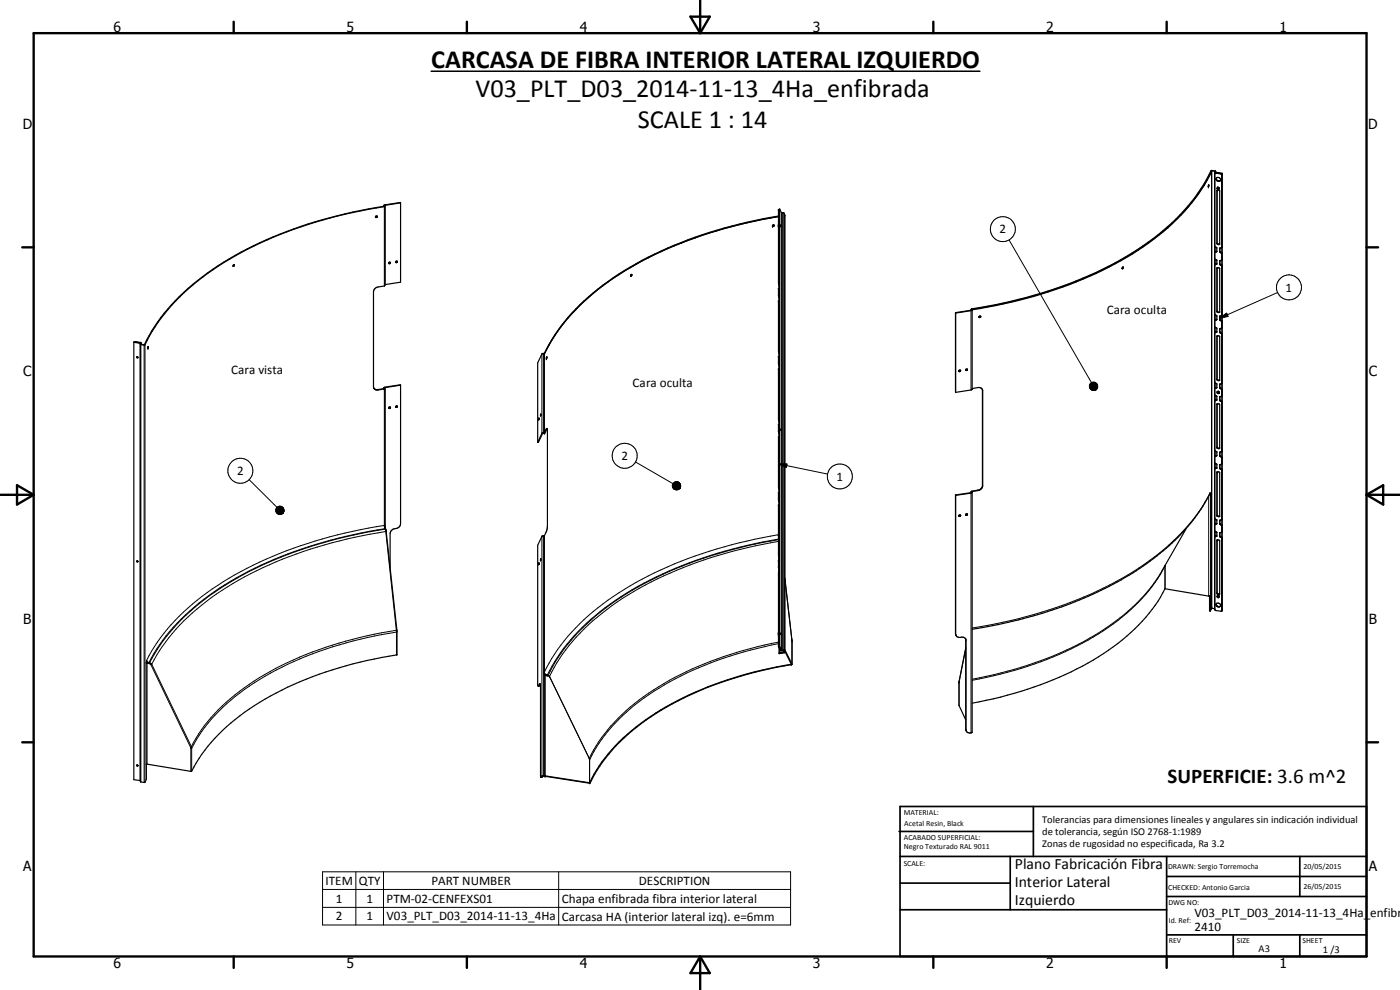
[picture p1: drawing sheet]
<svg xmlns="http://www.w3.org/2000/svg" width="420mm" height="297mm" viewBox="0 0 420 297" stroke-linecap="round" stroke-linejoin="round" font-family="sans-serif">
<g fill="none" stroke="#000" stroke-width=".35">
<path d="M362.7 55.5v.5zM362.7 55.5h.1M363.6 51.2a57.6 57.6 0 0 1-20.5 22.7 125.3 125.3 0 0 1-51.4 18.9v24l-4.9 .9M363.6 51.2l1 .2-.1 .2M363.6 51.2v131.3M363.6 51.4a59.6 59.6 0 0 1-22.1 23.7 127.5 127.5 0 0 1-49.8 17.9M364.5 51.6l.2 .2M364.5 51.6l.1 131.3M364.6 52.1l1.8 .1 .3 .3v21.7l-.7 .3M364.6 52.1v21.9l.6 .4v1.1l-.6 .2M364.7 51.8l1.7 .3 .3 .2M364.7 51.9l-.1 .2"/>
<path d="M364.8 51.3l-1.2-.2a61.4 61.4 0 0 1-23.9 24.8 132.1 132.1 0 0 1-48.2 16.9v.3M364.8 51.6v.1M364.8 51.3v.1M364.8 51.7l2 .3M364.8 51.4v.2M364.8 51.4v.3M364.8 51.8l-.1 .1M364.9 51.8l1.9 .2M365 53.5a.74 .74 0 0 0 .5 .7 .74 .74 0 0 0 .8-.1M365.3 57.1l-.1 16 .2 .2h.6M365.3 57.1l.7 .1v16.1M365.3 57.1v15.9l.7 .3"/>
<path d="M365.4 56.3l-.1 .1M365.4 56.3h.3M365.4 56.3l-.2 .2 .2 .3 .3 .1 .2-.3M365.5 56.5l.2 .2zM365.5 56.1l-.1 .2M365.5 56.1l.3 .2M365.7 56.3l.2 .3M365.8 56.3l.1 .3M365.8 56.3h-.1M366.8 52l-.1 131.3M70 79.9h.1M70 79.8h.1"/>
<path d="M70.1 79.4l-.1 .5M70.1 79.4l.2 .3-.3 .2M70.2 79.6l-.1 .1M70.2 79.4l-.2 .4M112.7 65.2h.1M112.7 65.1v.1M113.2 65.1l-.5 .1M113.2 64.9h-.5v.3M113.2 64.9v.1M113.2 64.9l-.5 .3M113.2 65v.1M115.2 61.8l.1 .1"/>
<path d="M115.3 61.9a129 129 0 0 0-49.9 17.8 60.1 60.1 0 0 0-22.1 23.7l-.9-.1M115.5 61.9a138.2 138.2 0 0 0-44.8 14.8 66.5 66.5 0 0 0-25 22.7l-2.2 4.1-1.4-.2M116.7 78.7l.5 .2-.5 .2zM117.1 78.7l-.1 .3h-.3M119.2 78.5l-.5 .1M119.2 78.4v.1M119.2 78.4h-.3l-.2 .2M119.2 78.4a.29 .29 0 0 1-.2 .4 .29 .29 0 0 1-.3-.2M120.2 60.9l-4.8 .8 .1 24-2.6 .6-.6 .5-.2 .7 .1 29M120.2 60.9v23.8l-4.7 .7M120.2 60.9l-4.7 .6-.3 .1v.3M231.9 67.6l.3-.1 .2 .2-.5 .2z"/>
<path d="M232.3 67.6l-.5 .3M233.6 67.6h.1M233.6 67.6v.3M233.6 64.8a125 125 0 0 0-49.5 18.5 58.9 58.9 0 0 0-20.1 21.4l-.6 1.6M233.6 65a131.1 131.1 0 0 0-46.2 16.3 76.8 76.8 0 0 0-12.2 9.2M233.6 67.4v.2M233.8 62.9h-.2v22.1l.2 1.5M234 62.7l-.2 .1v131.2M234 62.7l.5 1.1 .7 .1 .3 .6v131.3M234 62.7v131.2M234.3 67.6v.3zM234.3 67.8v.1"/>
<path d="M364.6 75.7v2l.6 .4v1.1l-.6 .2M364.6 79.4v15l.6 .4v1.1l-.6 .2M365.2 79.1l-.6 .3M365.2 75.4l-.6 .3M366 73.2v.1M366.1 79.1l.6 .6M366.1 78.2l-.1 1.2 .7 .4v14.8l-.7 .3M366.1 75.4l.6 .5M366.1 74.5l-.1 1.1 .7 .5-.1 1.9M366.6 78l-.6 .2M366.7 74.2l-.1 .1M366.7 77.9l-.1 .1"/>
<path d="M175.2 90.5a54.2 54.2 0 0 0-11.2 14.4M175.2 90.5l-2.4 2.5M189.3 82.8h.1M189.5 82.5h.1M189.5 82.5l-.1 .3M189.6 82.4v.1M189.6 82.4l-.3 .4M189.6 82.4l-.2-.1-.1 .5M233.7 85.2h.1M233.7 88.9h.1M233.8 86.5h-.2l.2 3.7M233.8 90.2l-.2 .1v15.1l.2 1.5"/>
<path d="M286.8 93.8v23.9M286.8 93.8v.1M286.8 93.9v23.8M291.5 92.8v.3M291.5 93.1l-4.7 .7M291.7 93.1l-4.9 .8M293.8 95.1v.1M293.9 94.9l.3-.1 .1 .3-.3 .2zM294.3 94.9l-.5 .3M337 80.1l-.2 .5M337 80.1l.1 .4-.3 .1M364.6 96.1v2l.6 .4v1.1l-.6 .2"/>
<path d="M364.6 99.8v15l.6 .4v1.1M365.2 99.6l-.6 .2M365.2 95.8l-.6 .3M365.2 80.4l.3-.1 .5 .3v13.2h-.5l-.3-.3zM365.3 80.4v13.1M365.3 93.5h.1M365.3 93.5l.7 .1M366.1 94.9l-.1 1.1 .7 .5-.1 2M366.1 98.6l-.1 1.1 .7 .5v14.9M366.1 95.8l.6 .6M366.1 99.6l.6 .5M366.4 99.8h.1"/>
<path d="M366.6 98.5l-.6 .1M366.7 94.6l-.1 .1M366.7 98.3l-.1 .1M40.2 102.7l2.2 .3M40.2 102.7v131.2l1.9 .3M40.2 102.7l1.9 .3M40.4 102.5l1.8 .2 .2 .3M40.4 102.5l-.1 .1M40.5 102.6l1.5 .3M41.1 107.1l.3 .1M41.2 107.1h.1M41.2 107.1l.2 .1"/>
<path d="M41.3 107.2l-.2-.1v.3l.3-.2M42.1 103h.1M42.1 103l.1 131.6 1.2 .2 .5-1v-4.5M42.4 103v.3M42.4 103.2v.1M44.4 104.5h.1M44.5 104l-.1 .5M44.5 104h.1M112.2 116.4l.1 .1M112.2 116.5l.7 .5 2.6-.4M112.3 116.5l.5 .4 2.5-.3M115.2 116.5l.1 .1"/>
<path d="M115.4 116.4l.2 41.9M115.5 116.3l-.1 .1M120.2 115.6v41.6a1.8 1.8 0 0 1-2 1.5l-.7 .4-.4 .9v10.3M120.2 115.6l-4.7 .6-.3 .4M120.2 115.6l-4.7 .7M164 107.6h.1M164 107.1v.5zM233.7 105.6h.1M233.7 109.3h.1M233.8 110.7h-.2v15.1l.2 1.5M233.8 106.9h-.2l.2 3.8M287.8 111.2l.4-.2 .1 .3-.4 .2z"/>
<path d="M288.2 111.1l-.1 .3-.4-.1M289.9 110.8l.4-.1 .1 .3-.5 .2zM290.3 110.8l-.2 .2h-.3M291.7 116.6l2.4-.3 .6 .3 .2 .6v28.6l-.2 .7-.6 .5-2.4 .5v72.3a1.26 1.26 0 0 1-1.8-.9l-.1-27.2M294.8 116.8v29.1l-.8 1-2.5 .6M364.6 116.5v2l.6 .4v1.1l-.6 .2v15.1l.6 .3v1.1l-.5 .1M365.2 116.4l-.6 .1M365.2 120l-.6 .3M365.2 116.2l-.6 .3M365.2 116.3v.1M365.2 100.8l.8 .2v13.1l-.1 .1-.7-.3zM365.2 117.6v.3l.7 .1"/>
<path d="M365.3 100.8v13l.7 .2M365.5 117.7v.2l.2-.1M365.5 117.7l.2 .1M365.5 117.4h.1M365.5 117.4l-.3 .2M365.6 117.5l.3 .1M365.6 117.5l-.4 .1M365.6 117.4l.3 .2M365.6 117.4v.1M365.9 117.6v.4M365.9 117.9v.1M366.1 115.3l-.1 1.2 .7 .4-.1 2"/>
<path d="M366.1 119l-.1 1.2 .7 .4-.1 15M366.1 119.9l.6 .6M366.1 116.2l.6 .6M366.4 116.5h.1M366.6 118.9l-.6 .1M366.6 115.1l-.6 .2M366.7 115.1h-.1M366.7 115l-.1 .1M366.7 118.7l-.1 .2M117.1 122.1l-.4 .1v.3M117.1 122.1a.27 .27 0 0 1 0 .4 .27 .27 0 0 1-.4 0M117.1 122.2l-.4 .2"/>
<path d="M119.2 121.8v.2l-.5 .1M119.2 121.9l-.3-.1-.2 .2M119.2 121.9a.29 .29 0 0 1-.2 .3 .29 .29 0 0 1-.3-.2M161.7 125.5l-.1 .5zM161.7 125.4v.1M162.3 124.2l-.1 .6zM163.4 129.9v-23.8l-.5-.1-1.5 2.9v23.8M163.4 129.9l-.7 .1-1.3 2.7M164.2 128.7l-.6 1.2-.8 .1-1.2 2.7h-.2M164.2 128.7l.1 29.3-.2 1.1-.7 1.7M164.2 128.7l-.2-.1-.6 1.3M233.7 129.7v.1"/>
<path d="M233.8 127.3h-.2l.2 3.8M233.8 131.1h-.2v15.1l.2 1.5M234.3 129v-.2v.3M234.3 129v.1M364.6 136.9v2l.6 .4v1.2l-.6 .1M364.6 136.8v.1M365.2 136.7l-.6 .2M365.3 121.2l.7 .2v13.1l-.1 .1-.6-.1-.1-.2zM365.3 121.2v13.1l.7 .1M366.1 135.7l-.1 1.1 .7 .5-.1 2M366.1 136.7l.6 .5M366.6 135.6l-.6 .2"/>
<path d="M366.7 139.1l-.6 .3-.1 1.2 .7 .5-.1 14.9M366.7 135.4l-.1 .2M115.6 158.4l.3 .9 3.3 30v7.1a120.8 120.8 0 0 0-39.7 13.4 55.6 55.6 0 0 0-22.1 21.7l-13.5-2.2M115.6 158.2l-.1 .4M233.8 147.7h-.2l.2 3.8M233.8 151.5h-.2v15.1l.2 1.5M286.8 148.5v41.7a1.22 1.22 0 0 0 1.7 1h.6l.7 .5M286.8 148.5v.1M286.8 148.6v41.7M288.2 154.6h.1M288.2 154.6l-.5 .2M288.3 154.6l-.2-.1-.4 .3"/>
<path d="M288.3 154.6l-.2 .3-.4-.1M289.9 154.2h.4l.1 .3-.5 .1zM290.3 154.2l-.1 .2-.4 .1M291.5 147.5v.3M291.5 147.8l-4.7 .7M291.7 147.8l-4.9 .8M356 158.6l-7.2 12.6M363.1 148.2a58.7 58.7 0 0 1-18.9 20.9 121.7 121.7 0 0 1-47.8 18.9l-4.7 .8M364.6 140.6v15l.6 .4M364.6 157.4v2l.6 .4v1.1l-.6 .2M365.2 156h.1M365.2 156v1.1l-.6 .3"/>
<path d="M365.2 157.1l-.6 .3M365.2 140.4l-.6 .2M365.2 141.6l.8 .2v13.1l-.1 .1-.7-.3zM365.3 141.6v13.1l.7 .2M366.1 159.8l-.1 1.2 .7 .5-.1 21.9-2-.4v-21.9M366.1 140.4l.6 .5M366.1 157.1l.6 .5M366.6 156l-.6 .1v1.2l.7 .4v1.9l-.7 .3M366.7 155.8l-.1 .2M366.7 159.6l-.1 .1M41.1 168.3l.3 .1M41.1 168.3l.1 .3 .2-.2"/>
<path d="M41.1 168.3h.1M41.2 168.3l.1 .1M41.2 168.3l.2 .1M161.7 169v.5zM162.3 167.7l-.1 .6zM163.4 160.8l-.7 .1-1.3 2.7 .1 42.2 .5-.7 .1 .2M163.4 160.8v71.9M233.7 166.8v1.3M233.7 170.6v1.3M233.8 171.9h-.2v22.1l.5 1.1h.2M233.8 168.1l-.2 .1 .2 3.7M235.5 173.4l2.2 18.8v7.1"/>
<path d="M349.6 176.7h.1M349.6 176.7a53.1 53.1 0 0 1-19.9 20.4 109.8 109.8 0 0 1-38 13.9M349.7 176.7l13.5 2.1M363 178.9v4.4h.2M363.2 178.8v4.5M363.3 178.7l-.1 .1M363.3 178.7v4.3l.3-.7M365.2 160.8l-.6 .3M365.2 179l.5 .4 .2-.3M365.3 162l.7 .2v16l-.1 .2-.7-.3zM365.3 162.1v15.9l.7 .2M365.4 178.7h.4"/>
<path d="M365.4 178.7l-.2 .3M365.4 178.7l.4 .1M365.5 179l.2 .1zM365.8 178.8l.1 .3M365.8 178.7l.1 .4M365.8 178.7v.1M366.1 160.8l.6 .5M233.6 190.1h.1M233.6 190.1v.4M233.6 189.9v.2M233.8 194.4v1.6M233.8 194l.5 1.1"/>
<path d="M233.9 194.1l.4 .9M234 193.9l.5 1.1 .7 .1 .3 .6M234 193.9l-.2 .1M234 194.8v1l1.2-.2M234.3 190v.3zM234.3 195.1l.8 .1 .2 .5-1.5 .3M235.5 195.8l-1.7 .2M235.5 194.9l2.2 4.4M235.5 195.4l2 3.9a104.1 104.1 0 0 0-45.2 17.7 47.5 47.5 0 0 0-15.4 17.9l-13.3-2.1M235.5 195.8h.1M237.7 199.3a114.8 114.8 0 0 0-40.8 14.7 52.3 52.3 0 0 0-19.9 21l-13.9-2.2-.4 .4M286.8 190.4l.1 .3"/>
<path d="M289.8 191.7v27.1l.2 .5M289.8 194.4l-2 10.2v7.1l2 4.3M363.6 182.5l.9 .1M363.6 182.5l-.4 .8M365 181.2a.78 .78 0 0 0 1 .8M366.3 181.8a.65 .65 0 0 0-.6-.8 .65 .65 0 0 0-.7 .8l.5 .3 .6-.1M366.3 181.8l-.3 .2M366.3 181.8l-.2 .2M366.7 183.2v.1M366.8 183.2l-.1 .1M162.1 205.3l.2 27.9M162.1 205.3l-.2 .4-.4 .2"/>
<path d="M164.2 202.6l-.6-.1v30.3M41.1 229.6l.3 .1M41.2 229.5l.1 .1M41.2 229.5l-.1 .2h.3M41.3 229.6l.1 .1M43.9 229.3v.1M162.3 233.2h.1M162.4 233.2h.2M162.6 233.2h.1M163.4 232.7a.63 .63 0 0 0-.9 .5h-.1M163.4 232.7l.2 .1"/>
<circle cx="365.7" cy="53.9" r=".67"/>
</g>
<g fill="#000">
<circle cx="362.7" cy="56" r=".18"/>
<circle cx="365.3" cy="57.1" r=".18"/>
<circle cx="365.5" cy="56.2" r=".18"/>
<circle cx="113.2" cy="64.9" r=".18"/>
<circle cx="231.8" cy="67.9" r=".18"/>
<circle cx="233.6" cy="67.4" r=".18"/>
<circle cx="233.6" cy="62.9" r=".18"/>
<circle cx="233.6" cy="67.9" r=".18"/>
<circle cx="234.3" cy="67.9" r=".18"/>
<circle cx="235.5" cy="64.5" r=".18"/>
<circle cx="366.1" cy="74.5" r=".18"/>
<circle cx="366.1" cy="78.2" r=".18"/>
<circle cx="233.6" cy="90.3" r=".18"/>
<circle cx="233.6" cy="86.5" r=".18"/>
<circle cx="365.3" cy="80.4" r=".18"/>
<circle cx="366.1" cy="94.9" r=".18"/>
<circle cx="366.1" cy="98.6" r=".18"/>
<circle cx="44.4" cy="104.5" r=".18"/>
<circle cx="115.3" cy="116.6" r=".18"/>
<circle cx="163.4" cy="106.3" r=".18"/>
<circle cx="164" cy="107.6" r=".18"/>
<circle cx="164.1" cy="107.1" r=".18"/>
<circle cx="233.6" cy="110.7" r=".18"/>
<circle cx="233.6" cy="106.9" r=".18"/>
<circle cx="365.9" cy="117.8" r=".18"/>
<circle cx="163.4" cy="129.9" r=".18"/>
<circle cx="366.1" cy="139.4" r=".18"/>
<circle cx="366.1" cy="135.7" r=".18"/>
<circle cx="233.6" cy="151.5" r=".18"/>
<circle cx="233.7" cy="146.4" r=".18"/>
<circle cx="233.7" cy="150.2" r=".18"/>
<circle cx="291.7" cy="147.5" r=".18"/>
<circle cx="365.3" cy="141.6" r=".18"/>
<circle cx="366.1" cy="156.1" r=".18"/>
<circle cx="161.7" cy="168.9" r=".18"/>
<circle cx="163.4" cy="160.8" r=".18"/>
<circle cx="233.6" cy="168.2" r=".18"/>
<circle cx="363.3" cy="178.7" r=".18"/>
<circle cx="365.3" cy="162.1" r=".18"/>
<circle cx="365.4" cy="178.7" r=".18"/>
<circle cx="233.6" cy="190.5" r=".18"/>
<circle cx="237.5" cy="199.3" r=".18"/>
<circle cx="363.6" cy="182.3" r=".18"/>
<circle cx="164.2" cy="202.6" r=".18"/>
<circle cx="163.4" cy="232.7" r=".18"/>
<circle cx="163.6" cy="232.8" r=".18"/>
<circle cx="176.9" cy="234.9" r=".18"/>
</g>
<g fill="none" stroke="#000" stroke-width=".3">
<path d="M363.6 51.4v130.9M364.8 51.4v.3M364.9 51.8h.1M364.9 51.8v.1M365.3 57.1l-.1 .1M366.4 52.1v.1M366.7 52.3v.2M115.2 61.8v.1M115.3 62v23.8M115.6 61.6v23.8M233.8 63h-.2M234.5 63.8v131.2"/>
<path d="M234.8 63.9v131.2M235 63.9v131.2M235.3 63.9v131.3M235.5 64.5v131.2M302.8 72l24.8 42.8M364.9 74.2v1.2M364.9 77.9v1.3M364.9 75.4v.2M364.9 79.2v.1M365 75.5l-.1 .1M365 79.2l-.1 .1M365.3 72.9l-.1 .2"/>
<path d="M365.5 73.2v.1M365.8 73.3v.1M366.1 74.5l-.1 .1M366.1 75.4l-.1 .1M366.1 78.2l-.1 .1M366.1 79.1l-.1 .1M366.4 75.7l-.1 .1M366.4 79.4l-.1 .1M366.4 75.7v.1M366.4 79.4v.1M366.7 74.1v.1M366.7 75.9v.2"/>
<path d="M366.7 77.9v.1M366.7 79.7v.1M233.6 84.8h.2M233.7 85.2h.1M233.7 88.9h.1M233.8 85.6h.1M233.8 89.3h.1M233.8 85.1l-.1 .1M233.8 86.6l-.2 .1M233.8 88.5h-.2M233.8 90.3l-.2 .1M291.4 93.2v23.8"/>
<path d="M291.5 92.8v.3M291.5 93h.1M364.9 94.6v1.3M364.9 98.3v1.3M364.9 95.9v.1M364.9 99.6v.1M365 95.9l-.1 .1M365 99.6l-.1 .1M365.3 80.4l-.1 .1M365.3 93.3l-.1 .2M365.5 93.6v.2M365.8 93.7v.1"/>
<path d="M366 95.5l2.1-1.5 .4 .9zM366.1 94.9l-.1 .1M366.1 95.8l-.1 .1M366.1 98.6l-.1 .1M366.1 99.6l-.1 .1M366.4 96.1l-.1 .1M366.4 99.8l-.1 .1M366.4 96.1v.1M366.4 99.8v.1M366.7 94.5v.1M366.7 96.4v.1M366.7 98.2v.1"/>
<path d="M383.4 87.8l-17.4 7.7M40.6 102.5l-.1 .1M42.1 103v131.2M42.1 102.7l-.1 .2M42.3 103.4v131.2M42.4 103.2v.1M43.3 103.5v131.3M43.5 103.5v131.2M113.4 116.9l.1 .1M115.2 116.5v.1M115.3 116.6h.1M115.3 116.7v41.3l.2 .6"/>
<path d="M115.6 116.3v42M162.6 106.2v23.8M163.1 106v23.8M163.4 106.3v23.6M233.7 105.6h.1M233.7 109.3h.1M233.8 109.7h.1M233.8 106h.1M233.8 105.2h-.2M233.8 107l-.2 .1M233.8 108.9h-.2M233.8 110.7l-.2 .1"/>
<path d="M294.8 117.1l.1 .1M326.9 115.8l1.9 1.2-1.8-.9zM327 115.5l1.8 1.5-1.9-1.2zM327 116.1l1.8 .9-1.8-.7zM327 116.3l1.8 .7-1.7-.4zM327.1 115.3l1.7 1.7-1.8-1.5zM327.1 116.6l1.7 .4zM327.2 115.1l.2-.2 1.4 2.1zM327.2 115.1l1.6 1.9-1.7-1.7zM327.3 116.8l1.5 .2h-1.3zM327.4 114.9l.3-.2 1.1 2.3zM327.5 117h1.3z"/>
<path d="M327.7 114.7h.2l.9 2.3zM327.8 117.1l1-.1zM327.9 114.7l.3-.1 .6 2.4zM328 117.1l.8-.1zM328.2 114.6l.3 .1 .3 2.3zM328.3 117.1l.5-.1zM328.5 114.7l.2 .1 .1 2.2zM328.6 117.1l.2-.1zM328.7 114.8l.3 .1-.2 2.1zM328.8 117l.4-.4zM328.9 114.8v2.2M329 114.9l.1 .2-.3 1.9z"/>
<path d="M329 114.9v2.1M329.1 115.1l.2 .2-.5 1.7zM329.3 115.3l.1 .3-.6 1.4zM329.3 116.4l-.5 .6zM329.4 115.6l-.6 1.4zM329.4 116.1l-.6 .9zM329.4 115.8l-.6 1.2zM364.9 115v1.2M364.9 118.7v1.3M364.9 116.3v.1M365 116.3l-.1 .1M365.3 100.8l-.1 .2"/>
<path d="M365.3 113.8l-.1 .1M365.5 114v.2M365.8 114.1v.1M366.1 115.3l-.1 .1M366.1 116.2l-.1 .1M366.1 119l-.1 .1M366.1 119.9l-.1 .2M366.4 116.5l-.1 .1M366.4 116.5v.1M366.7 100.1v.1M366.7 114.9v.2M366.7 116.8v.1"/>
<path d="M366.7 118.7v.1M163.4 129.9h.1M163.9 128.8h.2M190.7 138.6l11.3 6.5M233.6 139.2h2.6l-.2 1zM233.6 131.2h.2M233.6 139.2l14.8 3M233.7 126h.1M233.7 129.7v.1M233.8 126.4h.1M233.8 130.2h.1M233.8 125.6h-.2"/>
<path d="M233.8 127.4l-.2 .1M233.8 129.3h-.2M364.9 135.4v1.3M364.9 139.1v1.3M364.9 120v.1M364.9 136.7v.1M365 120l-.1 .1M365 136.7l-.1 .1M365.3 121.2l-.1 .1M365.3 134.2l-.1 .1M365.5 134.5v.1M365.8 134.5v.1"/>
<path d="M366.1 135.7l-.1 .1M366.1 136.7l-.1 .1M366.1 139.4l-.1 .2M366.4 120.2l-.1 .2M366.4 136.9l-.1 .1M366.4 120.3v.1M366.4 136.9v.1M366.7 137.2v.1M366.7 120.5v.1M366.7 135.3v.1M366.7 139.1v.1M74.7 143.9l8.4 8.3"/>
<path d="M82.8 153.1l2.1 .9-2.1-.7zM82.8 153.3l2.1 .7-2.1-.4zM82.8 152.8l2.1 1.2-2.1-.9zM82.8 153.6l2.1 .4-1.9-.2zM82.9 152.6l2 1.4-2.1-1.2zM83 153.8l1.9 .2-1.7 .1zM83 152.3l.2-.2 1.7 1.9zM83 152.3l1.9 1.7-2-1.4zM83.2 154.1l1.7-.1-1.5 .2zM83.2 152.1l.3-.1 1.4 2zM83.4 154.2l1.5-.2zM83.5 152l.2-.1 1.2 2.1z"/>
<path d="M83.6 154.3l1.3-.3zM83.7 151.9l.3-.1 .9 2.2zM83.9 154.3l1-.3zM84 151.8l.2 .1 .7 2.1zM84.1 154.3l.8-.3zM84.2 151.9h.3l.4 2.1zM84.4 154.3l.5-.3zM84.5 151.9l.2 .2 .2 1.9zM84.7 152.1l.2 .2v1.7zM84.9 154l-.2 .2zM84.9 152.3l.2 .2-.2 1.5zM85.1 152.5l-.2 1.5z"/>
<path d="M85.2 153.5l-.3 .5zM85.2 152.7v.3l-.3 1zM85.2 153.3l-.3 .7zM85.2 153l-.3 1zM115.5 157.5a136.9 136.9 0 0 0-46.8 16 64.2 64.2 0 0 0-24 23.2l-.7 1.4M115.5 158.6l.2 .1M115.5 158.6l.1 .1M115.5 158.6a126.9 126.9 0 0 0-49.6 17.8 62.2 62.2 0 0 0-20.5 21l-.7 1.4M115.6 158.7h.1M115.6 158.7l.2 .8M115.6 158.7a128.4 128.4 0 0 0-47.9 16.8 60.6 60.6 0 0 0-22.8 23.3M115.6 158.7l.2 .2"/>
<path d="M115.8 159.5l3.1 29.6M115.8 159.5a126.3 126.3 0 0 0-49.2 17.7 59.5 59.5 0 0 0-21.1 22.1M115.9 159.4h.1M115.9 159.4l-.1 .1M201.7 145.8l2.4 .5-2.3-.3zM201.8 145.5l2.3 .8-2.4-.5zM201.8 146l2.3 .3h-2.2zM201.8 146.2h2.3M201.9 145.2l2.2 1.1-2.3-.8zM201.9 146.3h2.2l-2.1 .2zM201.9 146.4h2.2M202 145l.2-.2 1.9 1.5z"/>
<path d="M202 145l2.1 1.3-2.2-1.1zM202 146.5l2.1-.2-1.9 .4zM202.2 144.8l.2-.1 1.7 1.6zM202.2 146.7l1.9-.4-1.6 .6zM202.4 144.7l.3-.1 1.4 1.7zM202.5 146.9l1.6-.6-1.4 .6zM202.7 144.6l.2-.1 1.2 1.8zM202.7 146.9l1.4-.6zM202.9 144.5h.3l.9 1.8zM203 147l1.1-.7zM203.2 144.5l.3 .1 .6 1.7zM203.2 147l.9-.7z"/>
<path d="M203.5 144.6l.2 .1 .4 1.6zM203.5 146.9l.6-.6zM203.7 144.7l.2 .2 .2 1.4zM203.9 144.9l.2 1.4zM204.1 145.1v1.2zM204.1 146.3l-.4 .5zM204.1 146.3l-.1 .3zM204.2 145.3l-.1 1zM204.2 145.6l-.1 .7zM204.3 145.8l-.2 .5zM233.6 149.7h.2M233.7 150.2h.1"/>
<path d="M233.8 146.9h.1M233.8 146.4h.1M233.8 146h-.2M233.8 147.8l-.2 .1M233.8 150.5v.1M233.8 151.6h-.2M291.4 148v71.9M291.5 147.5v.3M291.5 147.7h.1M291.7 147.5h.1M293.5 147.1v.1M294.8 145.7l.1 .1"/>
<path d="M362.7 148.8v30.1M363.1 148v.2M363.2 147.9l-.1 .1M363.2 147.9a61.8 61.8 0 0 1-23.1 23.6 129.2 129.2 0 0 1-48.4 16.9M363.2 147.9l.1 30.8M363.3 148.3l-.4 .2M364.9 155.8v1.3M364.9 159.6v1.2M364.9 140.4v.1M364.9 157.1v.1M365 140.5h-.1M365 157.1l-.1 .1"/>
<path d="M365.3 141.6l-.1 .2M365.3 154.6l-.1 .1M365.5 154.9v.1M365.8 154.9v.1M366.1 140.4l-.1 .1M366.1 156.1l-.1 .2M366.1 157.1h-.1M366.1 159.9l-.1 .1M366.4 140.6l-.1 .2M366.4 157.4h-.1M366.4 140.6v.2M366.4 157.4v.1"/>
<path d="M366.7 140.9v.2M366.7 155.7v.2M366.7 157.6v.1M366.7 159.5v.1M162.6 161v71.9M163.1 160.8v71.9M163.4 160.8v40.9M233.6 160.4v.4M233.6 160.4a126.6 126.6 0 0 0-47.9 17.5 60.9 60.9 0 0 0-22.3 23.8M233.6 160.4v.1M233.6 161.8a124.7 124.7 0 0 0-48.9 18.3 57.9 57.9 0 0 0-20.5 22.5M233.6 162.4a122.1 122.1 0 0 0-50 19.3 55.3 55.3 0 0 0-18.7 21.3"/>
<path d="M233.6 161.9a122.5 122.5 0 0 0-50.3 19.4 56.7 56.7 0 0 0-18.8 21.4M233.6 166.4h.2M233.6 168.3h.2M233.6 172h.2M233.7 166.8h.1M233.7 170.6h.1M233.8 167.3h.1M233.8 171h.1M233.8 166.8l-.1 .1M233.8 170.1l-.2 .1M235.5 173.5l2.1 18.4M348.8 171.2a56.2 56.2 0 0 1-21.7 20.2 114.3 114.3 0 0 1-35.4 12.4"/>
<path d="M349.6 169.8a53.1 53.1 0 0 1-19.9 20.4 109.8 109.8 0 0 1-38 13.9M349.6 169.8v6.9M349.6 169.8h.1M364.9 160.8v.2M365 160.8l-.1 .2M365.3 162.1l-.1 .1M365.3 177.9l-.1 .2M365.5 178.2v.1M365.8 178.2v.2M366.1 160.8l-.1 .1M366.4 161.1l-.1 .1M366.4 161.1v.1"/>
<path d="M366.7 161.3v.2M44 198.1l-.1 31.3M44 198.2l.7 .6M44 198.1l.1 .8M44.1 198.9v30.4M44.1 198.9l-.2 .1M44.1 198.9l.5 .2M44.6 199.1h.3M44.7 198.8h.2M44.7 198.8l-.1 .3M44.9 199.1l.4 .3M44.9 198.8l.6 .5"/>
<path d="M44.9 198.8v.3M45.3 199.4l11.9 24.8M45.5 199.3l11.9 24.7M45.5 199.3l-.2 .1M118.9 189.1l.1 7.4M118.9 189.1a107.8 107.8 0 0 0-44.2 16.3 50.7 50.7 0 0 0-17.3 18.6M119.1 189.1h-.1M119.1 189.1h-.2M119.2 189.5a114.3 114.3 0 0 0-42.8 15.4 51.8 51.8 0 0 0-18.9 19.7h-.2M233.6 193.1a102 102 0 0 0-41.7 17.4 47.8 47.8 0 0 0-15 17.5M233.6 192.7a102.4 102.4 0 0 0-41.8 17.3 50.5 50.5 0 0 0-14.9 17.6M233.8 193.7l-.2 .1"/>
<path d="M233.9 194.1l-.2 .1M234.3 195l-.2 .1M237.5 199.3h.1M237.6 191.9h.1M237.6 191.9l.1 7.4M237.7 192.4h.1M286.8 190.2v.1M289.8 192l.1 .2M289.8 194.5l-1.9 10M366.7 183.1v.1M161.7 205.6l.3 .1M161.8 205.4h.2"/>
<path d="M163.4 201.7h.1M163.4 201.7v.4M163.4 201.9v.2M163.4 202.1l.2 .2M163.6 202.3l.6 .3M163.6 202.3l.3 .2M163.9 202.5l.3 .1M164.2 202.6h.1M164.2 202.6l.3 .1M164.5 202.7h.1M164.5 202.7l.4 .3M164.9 203h.1"/>
<path d="M164.9 203l12 24.6M287.8 204.8h.1M287.9 204.5l-.1 7.2M287.9 204.4v.1M289.8 218.8l.1 .1M57.2 224.2l.1 .4M57.3 224.6v6.8M57.4 224l.1 7.4M57.4 224l-.2 .2M162.6 233h.2M163.6 232.8h.1M176.9 227.6h.1"/>
<path d="M176.9 227.6v7.3M176.9 228h.1M96.8 261.6h140.5v15.9h-140.5zM96.8 266.9h140.5M96.8 272.2h140.5M106.8 261.6v15.9M115.1 261.6v15.9M167.7 261.6v15.9"/>
<circle cx="301" cy="68.7" r="3.8"/>
<circle cx="386.8" cy="86.2" r="3.7"/>
<circle cx="187.5" cy="136.8" r="3.8"/>
<circle cx="72.1" cy="141.3" r="3.7"/>
<circle cx="252" cy="142.9" r="3.7"/>
</g>
<path d="M129.4 21.4h164.7" fill="none" stroke="#000" stroke-width=".46"/>
<g fill="none" stroke="#000" stroke-width=".71">
<path d="M10.1 9.9h400v277.1h-400zM70.1 6.5v3.4M140.1 6.5v3.4M207.2 5h5.8l-2.9 4.9zM210.1 0v9.9M280.1 6.5v3.4M350.1 6.5v3.4M6.7 74.2h3.4M410.1 74.2h3.5M.1 148.5h10M5.1 145.6l5 2.9-5 2.9zM410.1 148.5h10"/>
<path d="M410.1 148.5l5-2.9v5.8zM6.7 222.7h3.4M410.1 222.7h3.5M70.1 287v3.4M140.1 287v3.4M210.1 287v10M210.1 287l2.9 5h-5.8zM280.1 287v3.4M350.1 287v3.4"/>
</g>
<g fill="none" stroke="#000" stroke-width=".51">
<path d="M269.8 249.5h40.3M270.1 242h140v45h-140zM270.1 257h140M303.2 257v16M310.1 242v15M350.1 257v30M390.1 257v12M270.1 265h33.1M270.1 273h80M350.1 269h60M350.1 263h60M350.1 280.5h60"/>
<path d="M370.1 280.5v6.5M390.1 280.5v6.5"/>
</g>
<g fill="#000">
<path d="M366 95.5l2.1-1.5 .4 .9zM328.8 117l.4-.4zM329.3 116.4l-.5 .6zM329.4 116.1l-.6 .9zM329.4 115.8l-.6 1.2zM329.4 115.6l-.6 1.4zM329.3 115.3l.1 .3-.6 1.4zM329.1 115.1l.2 .2-.5 1.7zM328.2 114.6l.3 .1 .3 2.3zM327.9 114.7l.3-.1 .6 2.4zM327.7 114.7h.2l.9 2.3zM327.4 114.9l.3-.2 1.1 2.3z"/>
<path d="M327.2 115.1l.2-.2 1.4 2.1zM327.2 115.1l1.6 1.9-1.7-1.7zM327.1 115.3l1.7 1.7-1.8-1.5zM327 115.5l1.8 1.5-1.9-1.2zM326.9 115.8l1.9 1.2-1.8-.9zM327 116.1l1.8 .9-1.8-.7zM327 116.3l1.8 .7-1.7-.4zM327.1 116.6l1.7 .4zM327.3 116.8l1.5 .2h-1.3zM327.5 117h1.3zM327.8 117.1l1-.1zM328 117.1l.8-.1z"/>
<path d="M328.3 117.1l.5-.1zM328.6 117.1l.2-.1zM233.6 139.2h2.6l-.2 1zM85.2 153.5l-.3 .5zM85.2 153.3l-.3 .7zM85.2 153l-.3 1zM85.2 152.7v.3l-.3 1zM85.1 152.5l-.2 1.5zM84.9 152.3l.2 .2-.2 1.5zM84.7 152.1l.2 .2v1.7zM84.2 151.9h.3l.4 2.1zM84 151.8l.2 .1 .7 2.1z"/>
<path d="M83.7 151.9l.3-.1 .9 2.2zM83.5 152l.2-.1 1.2 2.1zM83.2 152.1l.3-.1 1.4 2zM83 152.3l.2-.2 1.7 1.9zM83 152.3l1.9 1.7-2-1.4zM82.9 152.6l2 1.4-2.1-1.2zM82.8 152.8l2.1 1.2-2.1-.9zM82.8 153.1l2.1 .9-2.1-.7zM82.8 153.3l2.1 .7-2.1-.4zM83 153.8l1.9 .2-1.7 .1zM83.2 154.1l1.7-.1-1.5 .2zM83.4 154.2l1.5-.2z"/>
<path d="M83.6 154.3l1.3-.3zM83.9 154.3l1-.3zM84.1 154.3l.8-.3zM84.4 154.3l.5-.3zM84.9 154l-.2 .2zM204.3 145.8l-.2 .5zM204.2 145.6l-.1 .7zM204.2 145.3l-.1 1zM204.1 145.1v1.2zM203.9 144.9l.2 1.4zM203.7 144.7l.2 .2 .2 1.4zM203.5 144.6l.2 .1 .4 1.6z"/>
<path d="M203.2 144.5l.3 .1 .6 1.7zM202.9 144.5h.3l.9 1.8zM202.7 144.6l.2-.1 1.2 1.8zM202.4 144.7l.3-.1 1.4 1.7zM202.2 144.8l.2-.1 1.7 1.6zM202 145l.2-.2 1.9 1.5zM202 145l2.1 1.3-2.2-1.1zM201.9 145.2l2.2 1.1-2.3-.8zM201.8 145.5l2.3 .8-2.4-.5zM201.7 145.8l2.4 .5-2.3-.3zM202.2 146.7l1.9-.4-1.6 .6zM202.5 146.9l1.6-.6-1.4 .6z"/>
<path d="M202.7 146.9l1.4-.6zM203 147l1.1-.7zM203.2 147l.9-.7zM203.5 146.9l.6-.6zM204.1 146.3l-.4 .5zM204.1 146.3l-.1 .3z"/>
</g>
<path d="M328.7 114.7v2.3" fill="none" stroke="#000" stroke-width=".34"/>
<path d="M82.8 153.8h2.1M84.7 151.9v2.1M202 146.5h2.1" fill="none" stroke="#000" stroke-width=".38"/>
<g font-size="7.9">
<text x="129.4" y="20.3">CARCASA DE FIBRA INTERIOR LATERAL IZQUIERDO</text>
<text x="142.7" y="29.3">V03_PLT_D03_2014-11-13_4Ha_enfibrada</text>
<text x="191.4" y="38.3">SCALE 1 : 14</text>
</g>
<text font-size="6.3" x="350.4" y="235.1">SUPERFICIE: 3.6 m^2</text>
<g font-size="4.7">
<text x="304.6" y="260.8">Plano Fabricación Fibra</text>
<text x="304.6" y="266.2">Interior Lateral</text>
<text x="304.6" y="271.6">Izquierdo</text>
</g>
<g font-size="4.2">
<text x="34" y="9.6">6</text>
<text x="104" y="9.6">5</text>
<text x="174" y="9.6">4</text>
<text x="244" y="9.6">3</text>
<text x="314" y="9.6">2</text>
<text x="384" y="9.6">1</text>
<text x="6.8" y="38.7">D</text>
<text x="410.6" y="38.7">D</text>
<text x="7" y="112.9">C</text>
<text x="410.8" y="112.9">C</text>
<text x="7" y="187.1">B</text>
<text x="410.8" y="187.1">B</text>
<text x="7" y="261.4">A</text>
<text x="410.8" y="261.4">A</text>
<text x="34" y="290.4">6</text>
<text x="104" y="290.4">5</text>
<text x="174" y="290.4">4</text>
<text x="244" y="290.4">3</text>
<text x="314" y="290.4">2</text>
<text x="384" y="290.4">1</text>
</g>
<g font-size="3.9">
<text x="300" y="70">2</text>
<text x="385.8" y="87.5">1</text>
<text x="332.2" y="94.1">Cara oculta</text>
<text x="69.4" y="112.2">Cara vista</text>
<text x="189.9" y="116.2">Cara oculta</text>
<text x="71.2" y="142.5">2</text>
<text x="186.5" y="138">2</text>
<text x="251.1" y="144.3">1</text>
<text x="97.7" y="265.5">ITEM</text>
<text x="107.7" y="265.5">QTY</text>
<text x="129.5" y="265.5">PART NUMBER</text>
<text x="191.8" y="265.5">DESCRIPTION</text>
<text x="100.8" y="270.8">1</text>
<text x="110" y="270.8">1</text>
<text x="116" y="270.8">PTM-02-CENFEXS01</text>
<text x="168.6" y="270.9">Chapa enfibrada fibra interior lateral</text>
<text x="358.5" y="275.1">V03_PLT_D03_2014-11-13_4Ha_enfibr</text>
<text x="100.8" y="276.1">2</text>
<text x="110" y="276.1">1</text>
<text x="116" y="276.1">V03_PLT_D03_2014-11-13_4Ha</text>
<text x="168.6" y="276.3">Carcasa HA (interior lateral izq). e=6mm</text>
<text x="358.5" y="279.4">2410</text>
</g>
<g font-size="3.1">
<text x="312.7" y="246.8">Tolerancias para dimensiones lineales y angulares sin indicación individual</text>
<text x="312.7" y="250.4">de tolerancia, según ISO 2768-1:1989</text>
<text x="312.7" y="254">Zonas de rugosidad no especificada, Ra 3.2</text>
<text x="377.7" y="285.6">A3</text>
<text x="397" y="285.9">1 /3</text>
</g>
<g font-size="2.4">
<text x="271.2" y="244.4">MATERIAL:</text>
<text x="271.3" y="252">ACABADO SUPERFICIAL:</text>
<text x="271.4" y="247.9">Acetal Resin, Black</text>
<text x="271.3" y="254.6">Negro Texturado RAL 9011</text>
<text x="271.2" y="259.7">SCALE:</text>
<text x="350.6" y="260.8">DRAWN: Sergio Torremocha</text>
<text x="391.2" y="260.6">20/05/2015</text>
<text x="350.6" y="267">CHECKED: Antonio Garcia</text>
<text x="391.2" y="266.7">26/05/2015</text>
<text x="350.6" y="271.4">DWG NO:</text>
<text x="350.8" y="276.9">Id. Ref:</text>
<text x="350.8" y="282.8">REV</text>
<text x="371.2" y="282.9">SIZE</text>
<text x="390.9" y="282.9">SHEET</text>
</g>
</svg>
